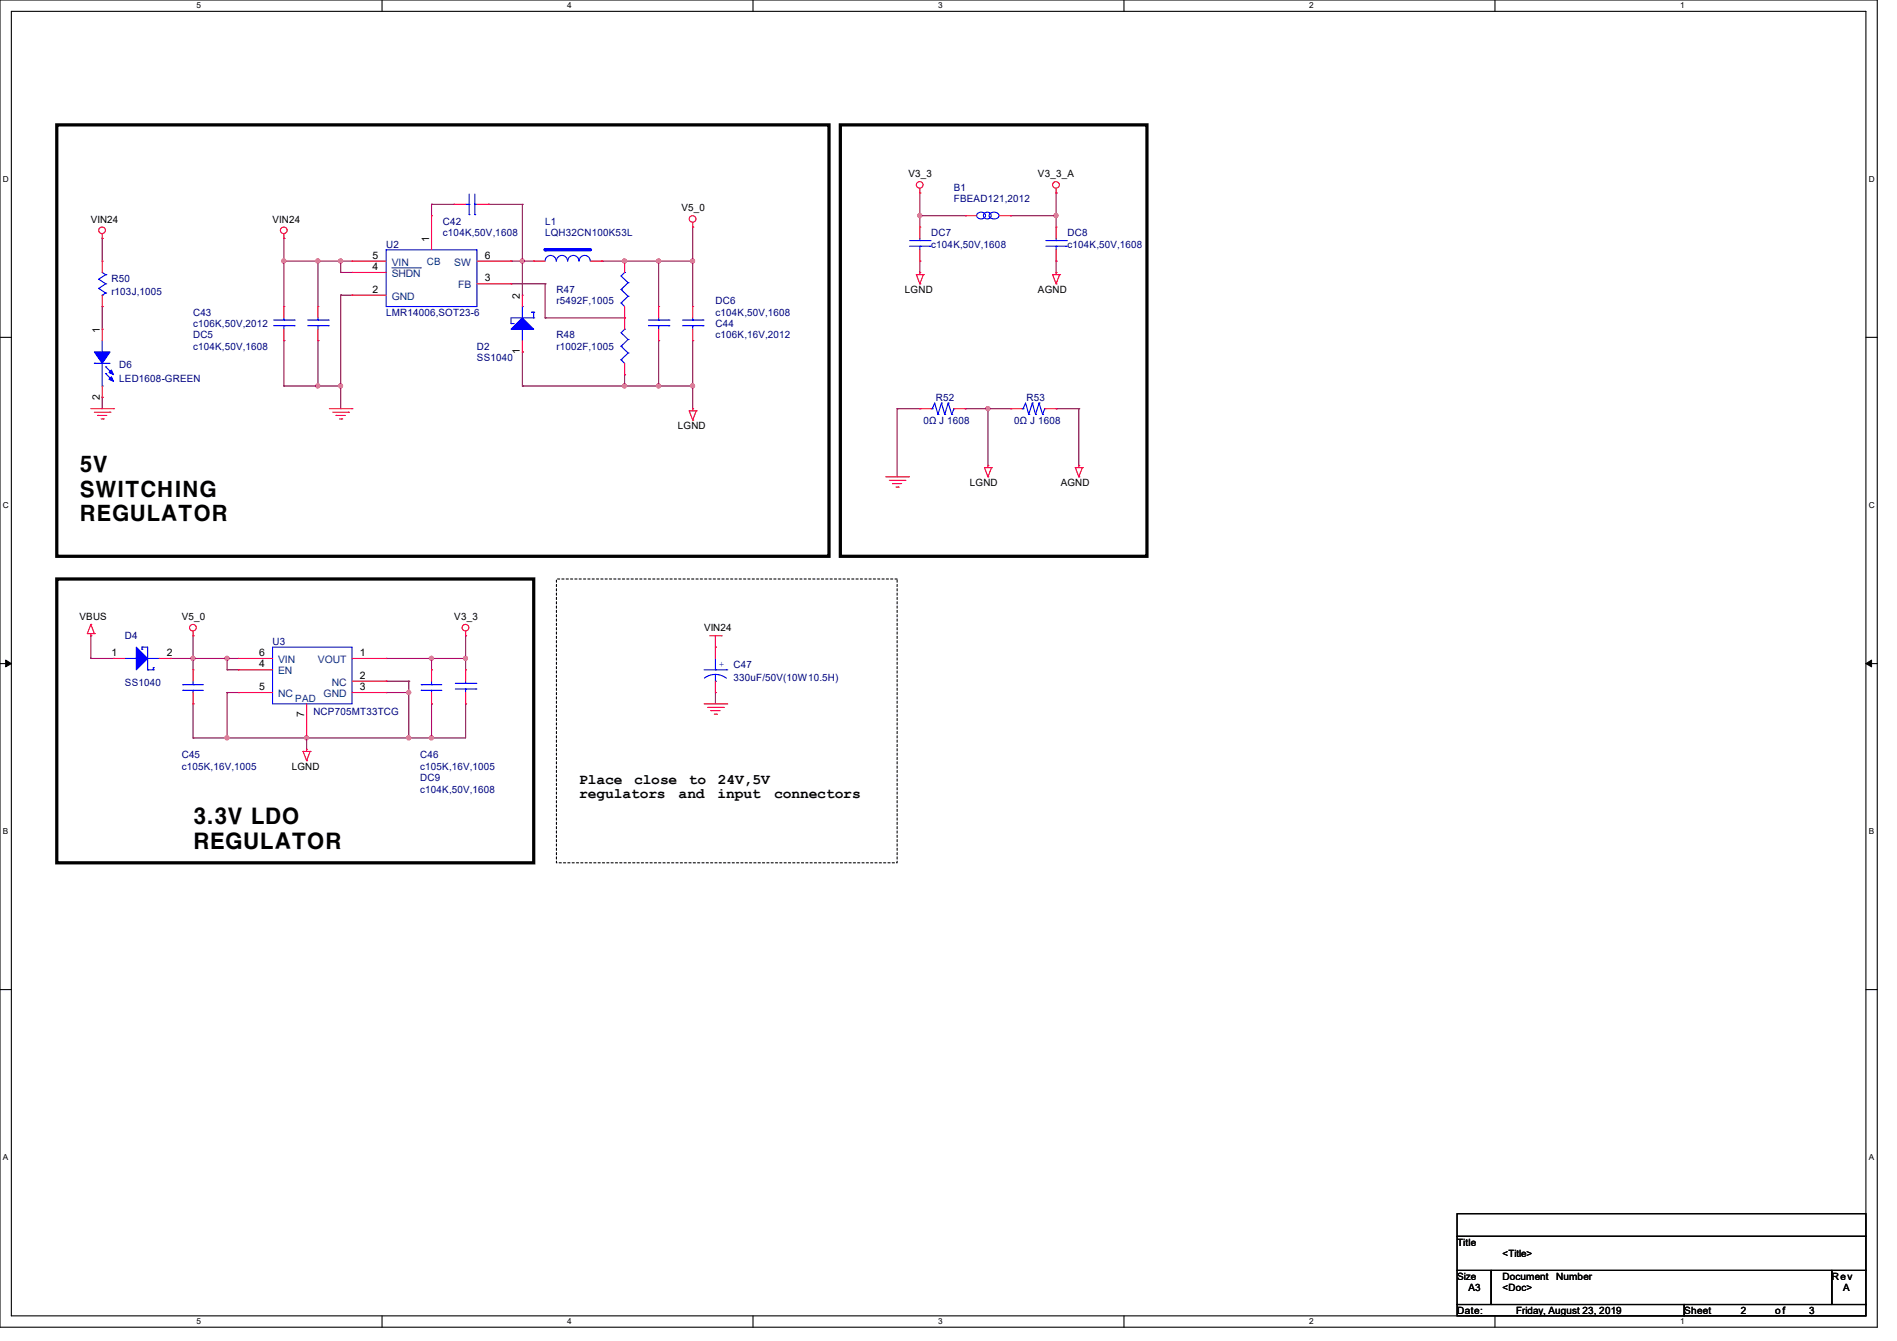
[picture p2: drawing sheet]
<svg xmlns="http://www.w3.org/2000/svg" width="297mm" height="210mm" viewBox="0 0 297 210" stroke-linecap="round" stroke-linejoin="round" font-family="sans-serif">
<path d="M0 0h293.9v207.9h-293.9zM1.8 1.8h290.3v204.3h-290.3z" fill="none" stroke="#000" stroke-width=".17"/>
<g fill="#fff">
<path d="M30.8 .2h.7v1.4h-.7z"/>
<path d="M30.8 206.2h.7v1.4h-.7z"/>
</g>
<path d="M59.8 0v1.8M59.8 206.1v1.8" fill="none" stroke="#000" stroke-width=".17"/>
<g fill="#fff">
<path d="M88.8 .2h.7v1.4h-.7z"/>
<path d="M88.8 206.2h.7v1.4h-.7z"/>
</g>
<path d="M117.9 0v1.8M117.9 206.1v1.8" fill="none" stroke="#000" stroke-width=".17"/>
<g fill="#fff">
<path d="M146.9 .2h.7v1.4h-.7z"/>
<path d="M146.9 206.2h.7v1.4h-.7z"/>
</g>
<path d="M176 0v1.8M176 206.1v1.8" fill="none" stroke="#000" stroke-width=".17"/>
<g fill="#fff">
<path d="M205 .2h.7v1.4h-.7z"/>
<path d="M205 206.2h.7v1.4h-.7z"/>
</g>
<path d="M234.1 0v1.8M234.1 206.1v1.8" fill="none" stroke="#000" stroke-width=".17"/>
<g fill="#fff">
<path d="M263.1 .2h.6v1.4h-.6z"/>
<path d="M263.1 206.2h.6v1.4h-.6z"/>
<path d="M.5 27.3h.9v1.4h-.9z"/>
<path d="M292.6 27.3h.9v1.4h-.9z"/>
<path d="M.5 78.4h.9v1.4h-.9z"/>
<path d="M292.6 78.4h.9v1.4h-.9z"/>
</g>
<path d="M0 52.8h1.8M292.1 52.8h1.8" fill="none" stroke="#000" stroke-width=".17"/>
<g fill="#fff">
<path d="M.5 129.5h.8v1.4h-.8z"/>
<path d="M292.6 129.5h.8v1.4h-.8z"/>
</g>
<path d="M0 103.9h1.8M292.1 103.9h1.8" fill="none" stroke="#000" stroke-width=".17"/>
<path d="M.9 103.4l.9 .5-.9 .5zM292.1 103.9l.9-.5v1z" fill="#000" stroke="#000" stroke-width=".16"/>
<g fill="#fff">
<path d="M.5 180.5h.8v1.4h-.8z"/>
<path d="M292.6 180.5h.8v1.4h-.8z"/>
</g>
<path d="M0 155h1.8M292.1 155h1.8M228.1 190.1h64v3.5h-64zM228.1 193.6h64v5.4h-64zM228.1 199h5.4v5.3h-5.4zM233.5 199h53.3v5.3h-53.3zM286.8 199h5.3v5.3h-5.3zM228.1 204.3h35.6v1.8h-35.6zM263.7 204.3h28.4v1.8h-28.4z" fill="none" stroke="#000" stroke-width=".17"/>
<path d="M8.9 19.6h120.9v67.5h-120.9zM131.6 19.6h48v67.5h-48zM8.9 90.7h74.7v44.4h-74.7z" fill="none" stroke="#000" stroke-width=".51"/>
<path d="M87.1 90.7h53.4v44.4h-53.4z" fill="none" stroke="#000" stroke-width=".17" stroke-dasharray=".3"/>
<g fill="none" stroke="#800040" stroke-width=".17">
<path d="M16 37.3h.1M16 37.3v3.6M44.4 37.3h.1M44.4 37.3v10.7M67.6 32h.1M67.6 32v1.8M67.6 32h3.5M76.5 32h.1M76.5 32h5.3M81.8 32h.1M81.8 32v14.2M108.5 35.6h.1"/>
<path d="M108.5 35.6v12.4M144 30.2h.1M144 33.8h.1M144 30.2v5.4M144 33.8h7.1M158.2 33.8h.1M158.2 33.8h7.2M165.4 30.2h.1M165.4 33.8h.1M165.4 30.2v5.4M16 48h.1M16 48v3.6"/>
<path d="M44.4 40.9h.1M44.4 53.3h.1M44.4 53.3v7.2M44.4 40.9h10.7M49.8 40.9h.1M49.8 53.3h.1M49.8 40.9v7.1M49.8 53.3v7.2M53.3 40.9h.1M53.3 42.7h.1M53.3 46.2h.1M53.3 40.9v1.8"/>
<path d="M53.3 46.2v17.8M53.3 42.7h1.8M53.3 46.2h1.8M80 40.9h.1M80 44.4h.1M80 40.9h3.6M80 44.4h5.3M81.8 40.9h.1M81.8 55.1h.1M81.8 55.1v5.4M85.3 44.4h.1M85.3 49.8h.1"/>
<path d="M85.3 44.4v5.4M85.3 49.8h12.5M94.2 40.9h.1M94.2 40.9h14.3M97.8 40.9h.1M97.8 58.7h.1M97.8 58.7v1.8M103.1 40.9h.1M103.1 53.3h.1M103.1 40.9v7.1M103.1 53.3v7.2M108.5 40.9h.1"/>
<path d="M108.5 53.3h.1M108.5 53.3v10.7M144 40.9h.1M144 40.9v1.8M165.4 40.9h.1M165.4 40.9v1.8M16 62.2h.1M16 62.2v1.8M44.4 60.5h.1M44.4 60.5h8.9M49.8 60.5h.1M53.3 60.5h.1"/>
<path d="M81.8 60.5h.1M81.8 60.5h26.7M97.8 60.5h.1M103.1 60.5h.1M108.5 60.5h.1M140.5 64h.1M140.5 64h3.5M140.5 64v10.7M151.1 64h.1M151.1 64h7.1M154.7 64h.1M154.7 64v8.9"/>
<path d="M165.4 64h.1M165.4 64h3.5M168.9 64h.1M168.9 64v8.9M14.2 99.6h.1M14.2 99.6v3.5M30.2 99.6h.1M30.2 99.6v5.3M72.9 99.6h.1M72.9 99.6v5.3M14.2 103.1h.1M14.2 103.1h3.6"/>
<path d="M26.7 103.1h.1M26.7 103.1h10.6M30.2 103.1h.1M30.2 110.2h.1M30.2 115.6h.1M30.2 110.2v5.4M35.6 103.1h.1M35.6 104.9h.1M35.6 108.5h.1M35.6 115.6h.1M35.6 103.1v1.8M35.6 108.5v7.1"/>
<path d="M35.6 104.9h1.7M35.6 108.5h1.7M48 115.6h.1M48 115.6v1.7M60.5 103.1h.1M60.5 106.7h.1M60.5 108.5h.1M60.5 103.1h12.4M60.5 106.7h3.5M60.5 108.5h3.5M64 106.7h.1M64 108.5h.1"/>
<path d="M64 115.6h.1M64 106.7v8.9M67.6 103.1h.1M67.6 110.2h.1M67.6 115.6h.1M67.6 103.1v1.8M67.6 110.2v5.4M72.9 103.1h.1M72.9 110.2h.1M72.9 110.2v5.4h-42.7M112 108.5h.1M112 108.5v1.7"/>
</g>
<g fill="#f0f" stroke="#f0f" stroke-width=".17">
<circle cx="30.2" cy="103.1" r=".32"/>
<circle cx="35.5" cy="103.1" r=".32"/>
<circle cx="67.5" cy="103.1" r=".32"/>
<circle cx="72.9" cy="103.1" r=".32"/>
<circle cx="64" cy="108.4" r=".32"/>
<circle cx="48" cy="115.5" r=".32"/>
<circle cx="35.5" cy="115.5" r=".32"/>
<circle cx="64" cy="115.5" r=".32"/>
<circle cx="67.5" cy="115.5" r=".32"/>
<circle cx="81.8" cy="40.9" r=".32"/>
<circle cx="44.4" cy="40.9" r=".32"/>
<circle cx="108.4" cy="40.9" r=".32"/>
<circle cx="49.8" cy="40.9" r=".32"/>
<circle cx="53.3" cy="40.9" r=".32"/>
<circle cx="97.8" cy="40.9" r=".32"/>
<circle cx="103.1" cy="40.9" r=".32"/>
<circle cx="53.3" cy="60.4" r=".32"/>
<circle cx="49.8" cy="60.4" r=".32"/>
<circle cx="103.1" cy="60.4" r=".32"/>
<circle cx="108.4" cy="60.4" r=".32"/>
<circle cx="97.8" cy="60.4" r=".32"/>
<circle cx="144" cy="33.8" r=".32"/>
<circle cx="165.3" cy="33.8" r=".32"/>
<circle cx="154.7" cy="64" r=".32"/>
</g>
<g fill="none" stroke="#f00" stroke-width=".17">
<path d="M16 37.3h.1M16 36.6v.7M44.4 37.3h.1M44.4 36.6v.7M71.1 32h.1M71.1 32h1.8M74.7 32h1.8M76.5 32h.1M108.5 35.6h.1M108.5 34.8v.8M144 30.2h.1M144 29.5v.7"/>
<path d="M151.1 33.8h.1M151.1 33.8h1.8M156.5 33.8h1.7M158.2 33.8h.1M165.4 30.2h.1M165.4 35.6h.1M165.4 29.5v.7M165.4 35.6v1.7M165.4 39.1v1.8M16 40.9h.1M16 48h.1M16 40.9v1.8"/>
<path d="M16 46.2v1.8M44.4 48h.1M44.4 53.3h.1M44.4 48v1.8M44.4 51.6v1.7M81.8 55.1h.1M81.8 46.2h.1M81.8 46.2v1.8M81.8 53.3v1.8M108.5 48h.1M108.5 53.3h.1M108.5 48v1.8"/>
<path d="M108.5 51.6v1.7M143.5 43h.1M143.5 43h1.1M143.5 43l.5 1.4M144 42.7h.1M144 44.4h.1M144 42.7v.3M144.6 43h.1M144.6 43l-.6 1.4M164.8 43h.1M164.8 43h1.1M164.8 43l.6 1.4"/>
<path d="M165.4 42.7h.1M165.4 44.4h.1M165.4 40.9h.1M165.4 42.7v.3M165.9 43h.1M165.9 43l-.5 1.4M14.2 64h3.6M14.8 64.6h2.4M15.3 65.1h.1M15.3 65.1h1.4M15.8 65.6h.4M16.2 65.6h.1"/>
<path d="M17.2 64.6h.1M17.8 64h.1M51.6 64h3.5M52.1 64.6h2.5M52.6 65.1h.1M52.6 65.1h1.5M53.2 65.6h.3M53.5 65.6h.1M54.6 64.6h.1M55.1 64h.1M107.9 64.3h.1M107.9 64.3h1.1"/>
<path d="M107.9 64.3l.6 1.5M108.5 64h.1M108.5 65.8h.1M108.5 64v.3M109 64.3h.1M109 64.3l-.5 1.5M138.7 74.7h3.5M139.2 75.2h2.5M139.7 75.7h.1M139.7 75.7h1.5M140.3 76.3h.3M140.6 76.3h.1"/>
<path d="M141.7 75.2h.1M142.2 74.7h.1M144 64h.1M144 64h1.8M149.4 64h1.7M151.1 64h.1M154.1 73.2h.1M154.1 73.2h1.1M154.1 73.2l.6 1.5M154.7 72.9h.1M154.7 74.7h.1M154.7 72.9v.3"/>
<path d="M155.2 73.2h.1M155.2 73.2l-.5 1.5M168.4 73.2h.1M168.4 73.2h1.1M168.4 73.2l.5 1.5M168.9 72.9h.1M168.9 74.7h.1M168.9 72.9v.3M169.5 73.2h.1M169.5 73.2l-.6 1.5M13.7 99.2h.1M13.7 99.2h1.1"/>
<path d="M14.2 99.6h.1M14.2 97.8h.1M14.2 99.2v.4M14.2 97.8l-.5 1.4M14.2 97.8l.6 1.4M14.8 99.2h.1M30.2 99.6h.1M30.2 98.8v.8M72.9 99.6h.1M72.9 98.8v.8M111.1 99.6h1.8M112 99.6v3.5"/>
<path d="M112.9 99.6h.1M30.2 110.2h.1M30.2 104.9h.1M30.2 104.9v1.8M30.2 108.5v1.7M47.5 117.7h.1M47.5 117.7h1.1M47.5 117.7l.5 1.4M48 117.3h.1M48 119.1h.1M48 117.3v.4M48.6 117.7h.1"/>
<path d="M48.6 117.7l-.6 1.4M67.6 110.2h.1M67.6 104.9h.1M67.6 104.9v1.8M67.6 108.5v1.7M110.2 110.2h3.6M110.8 110.8h2.4M111.3 111.3h.1M111.3 111.3h1.4M111.8 111.8h.4M112 101.3h.1M112 108.5h.1"/>
<path d="M112 106.7v1.8M112.2 111.8h.1M113.2 110.8h.1M113.8 110.2h.1"/>
<circle cx="16" cy="36.1" r=".52"/>
<circle cx="44.4" cy="36.1" r=".52"/>
<circle cx="108.4" cy="34.3" r=".52"/>
<circle cx="144" cy="29" r=".52"/>
<circle cx="165.3" cy="29" r=".52"/>
<circle cx="30.2" cy="98.3" r=".52"/>
<circle cx="72.9" cy="98.3" r=".52"/>
</g>
<g fill="none" stroke="#00f" stroke-width=".17">
<path d="M72.9 32h.5M73.4 33.6h.1M73.4 32h.1M73.4 30.4v3.2M74.3 32h.1M74.3 33.6h.1M74.3 32h.4M74.3 30.4v3.2M153.1 33.4a.68 .68 0 0 1 .8-.1 .68 .68 0 0 1 .4 .7 .69 .69 0 0 1-.9 .3 .69 .69 0 0 1-.4-.7zM155.1 33.4a.87 .87 0 0 1 1.3 .4 .84 .84 0 0 1-.8 .5 .84 .84 0 0 1-.7-.5zM163.7 38.6h3.3M163.7 37.7h3.3"/>
<path d="M165.4 37.7h.1M165.4 38.6h.1M165.4 37.3v.4M165.4 38.6v.5M167 38.6h.1M167 37.7h.1M15.5 45.2h.1M15.5 45.2l1.1 .7M16 46.2h.1M16 42.7l.6 .3M16.6 43h.1M16.6 44.4h.1"/>
<path d="M16.6 45.9h.1M16.6 43l-1.1 .7 1.1 .7M16.6 44.4l-1.1 .8M16.6 45.9l-.6 .3M42.8 51h3.3M42.8 50.1h3.3M44.4 50.1h.1M44.4 51h.1M44.4 49.8v.3M44.4 51v.6M46.1 51h.1M46.1 50.1h.1"/>
<path d="M80 50.7h.1M80 50.7h.3M80.3 50.7h.1M81.8 51.6h.1M81.8 48h.1M81.8 48v1.8M81.8 51.6v1.7M83.2 48.9h.1M83.2 48.9h.4M83.6 49.8h.1M83.6 48.9h.1M83.6 49.8h-3.6v.9"/>
<path d="M83.6 48.9v.9M85.3 40.9a.87 .87 0 0 1 .9-.9 .87 .87 0 0 1 .9 .9M87.1 40.9a.87 .87 0 0 1 .9-.9 .87 .87 0 0 1 .9 .9M88.9 40.9a.87 .87 0 0 1 .9-.9 .87 .87 0 0 1 .8 .9M90.7 40.9a.87 .87 0 0 1 .8-.9 .87 .87 0 0 1 .9 .9M106.8 51h3.3M106.8 50.1h3.3M108.5 50.1h.1M108.5 51h.1M108.5 49.8v.3M108.5 51v.6M110.1 51h.1"/>
<path d="M110.1 50.1h.1M145.8 64h.1M145.8 64h.2M146 64h.1M146 64l.3-.9 .6 1.8M146.9 64.9h.1M147.4 63.1h.1M147.4 63.1l-.5 1.8M147.4 63.1l.5 1.8M147.9 64.9h.1M148.5 63.1h.1M148.5 63.1l-.6 1.8"/>
<path d="M148.5 63.1l.5 1.8M149 64.9h.1M149.4 64h.1M149.4 64l-.4 .9M28.6 107.2h.1M28.6 108.1h.1M28.6 107.2h3.2M28.6 108.1h3.2M30.2 108.1h.1M30.2 107.2h.1M30.2 106.7v.5M30.2 108.1v.4"/>
<path d="M66 107.2h.1M66 108.1h.1M66 107.2h3.2M66 108.1h3.2M67.6 108.1h.1M67.6 107.2h.1M67.6 106.7v.5M67.6 108.1v.4M110.2 104.9h3.6M112 106.7h.1M112 104.9h.1M112 105.6l1.1 .2 .6 .4"/>
<path d="M112 105.6l-.7 .1-1 .5M112 103.1v1.8M112 105.6v1.1M113.8 104.9h.1"/>
<circle cx="154.6" cy="33.8" r=".58"/>
</g>
<path d="M81.8 49.8l1.8 1.8h-3.6z" fill="#00f" stroke="#00f" stroke-width=".17"/>
<path d="M85.3 39.1h7.2" fill="none" stroke="#00f" stroke-width=".51"/>
<circle cx="85.3" cy="39.1" r=".25" fill="#00f"/>
<g fill="none" stroke="#f00" stroke-width=".17">
<path d="M67.6 33.8h.1M67.6 33.8v5.3M144 35.6h.1M144 35.6v1.7M144 39.1v1.8M16 51.6h.1M16 51.6v1.7M49.8 48h.1M49.8 53.3h.1M49.8 48v1.8M49.8 51.6v1.7M55.1 40.9h.1"/>
<path d="M55.1 42.7h.1M55.1 46.2h.1M55.1 40.9h5.4M55.1 42.7h5.4M55.1 46.2h5.4M74.7 40.9h5.3M74.7 44.4h5.3M80 40.9h.1M80 44.4h.1M83.6 40.9h.1M83.6 40.9h1.7M92.5 40.9h1.7"/>
<path d="M94.2 40.9h.1M97.8 49.8h.1M97.8 40.9h.1M97.8 58.7h.1M97.8 40.9v1.8M97.8 48v3.6M97.8 56.9v1.8M103.1 48h.1M103.1 53.3h.1M103.1 48v1.8M103.1 51.6v1.7M144 40.9h.1"/>
<path d="M16 62.2h.1M16 60.5v1.7M158.2 64h.1M158.2 64h1.8M163.6 64h1.8M165.4 64h.1M17.8 103.1h.1M17.8 103.1h1.8M24.9 103.1h1.8M26.7 103.1h.1M37.3 103.1h.1M37.3 104.9h.1"/>
<path d="M37.3 108.5h.1M37.3 103.1h5.4M37.3 104.9h5.4M37.3 108.5h5.4M48 115.6h.1M48 110.2v5.4M55.1 103.1h5.4M55.1 108.5h5.4M55.1 106.7h5.4M60.5 103.1h.1M60.5 108.5h.1M60.5 106.7h.1"/>
<path d="M72.9 104.9h.1M72.9 110.2h.1M72.9 104.9v1.8M72.9 108.5v1.7"/>
</g>
<g fill="none" stroke="#00f" stroke-width=".17">
<path d="M60.5 39.1h14.2v8.9h-14.2zM142.4 38.6h3.2M142.4 37.7h3.2M144 37.7h.1M144 38.6h.1M144 37.3v.4M144 38.6v.5M145.6 38.6h.1M145.6 37.7h.1M14.8 56.9h.1M14.8 56.9h2.4M16 55.1h.1"/>
<path d="M16 53.3v1.8M16 56.9v3.6M16.6 57.4h.1M16.6 58.5h.1M16.6 57.4l1 1.1M16.6 58.5l1 1.1M48.2 51h3.2M48.2 50.1h3.2M49.8 50.1h.1M49.8 51h.1M49.8 49.8v.3M49.8 51v.6"/>
<path d="M51.4 51h.1M51.4 50.1h.1M97.2 47.5h.1M97.2 45.3h.1M97.2 56.3h.1M97.2 54.2h.1M97.2 47.5l.6 .5M97.2 45.3l1.1 1.1M97.2 56.3l.6 .6M97.2 54.2l1.1 1.1M97.8 42.7h.1M97.8 51.6h.1"/>
<path d="M97.8 42.7l-.6 .5 1.1 1.1M97.8 51.6l-.6 .5 1.1 1.1M98.3 46.4h.1M98.3 44.3h.1M98.3 55.3h.1M98.3 53.2h.1M98.3 46.4l-1.1 1.1M98.3 44.3l-1.1 1M98.3 55.3l-1.1 1M98.3 53.2l-1.1 1M101.5 51h3.2M101.5 50.1h3.2"/>
<path d="M103.1 50.1h.1M103.1 51h.1M103.1 49.8v.3M103.1 51v.6M104.7 51h.1M104.7 50.1h.1M16 60.5h.1M160 64h.1M160 64h.2M160.2 64h.1M160.2 64l.4-.9 .5 1.8M161.1 64.9h.1"/>
<path d="M161.6 63.1h.1M161.6 63.1l-.5 1.8M161.6 63.1l.5 1.8M162.1 64.9h.1M162.7 63.1h.1M162.7 63.1l-.6 1.8M162.7 63.1l.5 1.8M163.2 64.9h.1M163.6 64h.1M163.6 64l-.4 .9M19.6 103.1h1.7M21.3 103.1h.1"/>
<path d="M22.2 101.3h.1M22.2 101.7h.1M22.2 101.3h.9v3.6M22.2 101.3v.4M23.1 104.9h.1M23.1 103.1h1.8M23.1 104.9h.9M24 104.9h.1M24 104.6h.1M24 104.6v.3M24.9 103.1h.1M42.7 101.3h12.4v8.9h-12.4z"/>
<path d="M71.3 107.9h3.2M71.3 107h3.2M72.9 107h.1M72.9 107.9h.1M72.9 106.7v.3M72.9 107.9v.6M74.5 107.9h.1M74.5 107h.1"/>
</g>
<path d="M61.3 42h4.5M65.8 42h.1" fill="none" stroke="#004080" stroke-width=".16"/>
<g fill="#00f" stroke="#00f" stroke-width=".17">
<path d="M21.3 101.3l1.8 1.8-1.8 1.8z"/>
<path d="M14.8 55.1h2.4l-1.2 1.8z" fill-rule="evenodd"/>
<path d="M17.4 59l.4 .7-.7-.3z" fill-rule="evenodd"/>
<path d="M17.4 58l.4 .7-.7-.4z" fill-rule="evenodd"/>
</g>
<g fill="#f0f" stroke="#f0f" stroke-width=".17">
<circle cx="30.2" cy="103.1" r=".32"/>
<circle cx="35.5" cy="103.1" r=".32"/>
<circle cx="67.5" cy="103.1" r=".32"/>
<circle cx="72.9" cy="103.1" r=".32"/>
<circle cx="64" cy="108.4" r=".32"/>
<circle cx="48" cy="115.5" r=".32"/>
<circle cx="35.5" cy="115.5" r=".32"/>
<circle cx="64" cy="115.5" r=".32"/>
<circle cx="67.5" cy="115.5" r=".32"/>
<circle cx="81.8" cy="40.9" r=".32"/>
<circle cx="44.4" cy="40.9" r=".32"/>
<circle cx="108.4" cy="40.9" r=".32"/>
<circle cx="49.8" cy="40.9" r=".32"/>
<circle cx="53.3" cy="40.9" r=".32"/>
<circle cx="97.8" cy="40.9" r=".32"/>
<circle cx="103.1" cy="40.9" r=".32"/>
<circle cx="53.3" cy="60.4" r=".32"/>
<circle cx="49.8" cy="60.4" r=".32"/>
<circle cx="103.1" cy="60.4" r=".32"/>
<circle cx="108.4" cy="60.4" r=".32"/>
<circle cx="97.8" cy="60.4" r=".32"/>
<circle cx="144" cy="33.8" r=".32"/>
<circle cx="165.3" cy="33.8" r=".32"/>
<circle cx="154.7" cy="64" r=".32"/>
</g>
<g font-size="3.3">
<text x="12.4" y="74">5V</text>
<text x="12.4" y="77.8">SWITCHING</text>
<text x="12.4" y="81.6">REGULATOR</text>
<text x="30.2" y="129.1">3.3V LDO</text>
<text x="30.2" y="133">REGULATOR</text>
</g>
<g font-size="2.3">
<text x="90.7" y="122.8">Place</text>
<text x="90.7" y="125.1">regulators</text>
<text x="99.3" y="122.8">close</text>
<text x="106.2" y="125.1">and</text>
<text x="107.9" y="122.8">to</text>
<text x="112.3" y="125.1">input</text>
<text x="112.4" y="122.8">24V,5V</text>
<text x="121.2" y="125.1">connectors</text>
</g>
<g font-size="1.6">
<text x="142.2" y="27.8">V3_3</text>
<text x="162.5" y="27.8">V3_3_A</text>
<text x="14.2" y="34.9">VIN24</text>
<text x="42.7" y="34.9">VIN24</text>
<text x="106.7" y="33.1">V5_0</text>
<text x="58.3" y="40.5">5</text>
<text x="67.2" y="37.9" transform="rotate(-90 67.2 37.9)">1</text>
<text x="75.9" y="40.5">6</text>
<text x="58.3" y="42.3">4</text>
<text x="58.3" y="45.8">2</text>
<text x="75.9" y="44.1">3</text>
<text x="81.4" y="46.8" transform="rotate(-90 81.4 46.8)">2</text>
<text x="141.7" y="45.9">LGND</text>
<text x="162.5" y="45.9">AGND</text>
<text x="15.6" y="52.1" transform="rotate(-90 15.6 52.1)">1</text>
<text x="81.4" y="55.5" transform="rotate(-90 81.4 55.5)">1</text>
<text x="15.6" y="62.6" transform="rotate(-90 15.6 62.6)">2</text>
<text x="106.1" y="67.2">LGND</text>
<text x="151.8" y="76.1">LGND</text>
<text x="166.1" y="76.1">AGND</text>
<text x="12.4" y="97.1">VBUS</text>
<text x="28.4" y="97.1">V5_0</text>
<text x="71.1" y="97.1">V3_3</text>
<text x="110.2" y="98.9">VIN24</text>
<text x="17.4" y="102.7">1</text>
<text x="26.1" y="102.7">2</text>
<text x="40.6" y="102.7">6</text>
<text x="40.6" y="104.5">4</text>
<text x="56.3" y="102.7">1</text>
<text x="56.3" y="106.3">2</text>
<text x="40.6" y="108.1">5</text>
<text x="47.6" y="112.4" transform="rotate(-90 47.6 112.4)">7</text>
<text x="56.3" y="108.1">3</text>
<text x="45.7" y="120.6">LGND</text>
<text x="228.1" y="195.1">Title</text>
<text x="235.2" y="196.8">&lt;Title&gt;</text>
<text x="228.1" y="200.4">Size</text>
<text x="229.9" y="202.2">A3</text>
<text x="235.2" y="200.4">Document</text>
<text x="235.2" y="202.2">&lt;Doc&gt;</text>
<text x="243.7" y="200.4">Number</text>
<text x="286.8" y="200.4">Rev</text>
<text x="288.6" y="202.2">A</text>
<text x="228.1" y="205.7">Date:</text>
<text x="237.4" y="205.7">Friday, August 23, 2019</text>
<text x="263.7" y="205.7">Sheet</text>
<text x="272.6" y="205.7">2</text>
<text x="277.9" y="205.7">o f</text>
<text x="283.2" y="205.7">3</text>
</g>
<g font-size="1.6" fill="#000080">
<text x="149.4" y="29.9">B1</text>
<text x="69.3" y="35.2">C42</text>
<text x="85.3" y="35.2">L1</text>
<text x="149.4" y="31.7">FBEAD121,2012</text>
<text x="60.5" y="38.8">U2</text>
<text x="69.3" y="37">c104K,50V,1608</text>
<text x="85.3" y="37">LQH32CN100K53L</text>
<text x="145.8" y="37">DC7</text>
<text x="145.8" y="38.8">c104K,50V,1608</text>
<text x="167.1" y="37">DC8</text>
<text x="167.1" y="38.8">c104K,50V,1608</text>
<text x="17.4" y="44.1">R50</text>
<text x="17.4" y="46.2">r103J,1005</text>
<text x="87.1" y="45.9">R47</text>
<text x="87.1" y="47.7">r5492F,1005</text>
<text x="112" y="47.7">DC6</text>
<text x="30.2" y="49.4">C43</text>
<text x="30.2" y="51.2">c106K,50V,2012</text>
<text x="30.2" y="53">DC5</text>
<text x="60.5" y="49.4">LMR14006,SOT23-6</text>
<text x="87.1" y="53">R48</text>
<text x="112" y="51.2">C44</text>
<text x="112" y="53">c106K,16V,2012</text>
<text x="112" y="49.4">c104K,50V,1608</text>
<text x="18.7" y="57.6">D6</text>
<text x="18.7" y="59.8">LED1608-GREEN</text>
<text x="30.2" y="54.8">c104K,50V,1608</text>
<text x="74.7" y="54.8">D2</text>
<text x="74.7" y="56.6">SS1040</text>
<text x="87.1" y="54.8">r1002F,1005</text>
<text x="146.5" y="62.8">R52</text>
<text x="160.7" y="62.8">R53</text>
<text x="144.6" y="66.3">0Ω J 1608</text>
<text x="158.8" y="66.3">0Ω J 1608</text>
<text x="19.6" y="100.1">D4</text>
<text x="42.7" y="101">U3</text>
<text x="19.6" y="107.4">SS1040</text>
<text x="114.8" y="104.6">C47</text>
<text x="114.8" y="106.7">330uF/50V(10W10.5H)</text>
<text x="49.1" y="112">NCP705MT33TCG</text>
<text x="28.4" y="118.8">C45</text>
<text x="65.8" y="118.8">C46</text>
<text x="28.4" y="120.6">c105K,16V,1005</text>
<text x="65.8" y="120.6">c105K,16V,1005</text>
<text x="65.8" y="122.3">DC9</text>
<text x="65.8" y="124.1">c104K,50V,1608</text>
</g>
<g font-size="1.6" fill="#004080">
<text x="61.3" y="41.6">VIN</text>
<text x="66.8" y="41.4">CB</text>
<text x="71.1" y="41.6">SW</text>
<text x="61.3" y="43.4">SHDN</text>
<text x="61.3" y="46.9">GND</text>
<text x="71.8" y="45.2">FB</text>
<text x="43.6" y="103.8">VIN</text>
<text x="43.6" y="105.6">EN</text>
<text x="49.8" y="103.8">VOUT</text>
<text x="51.9" y="107.4">NC</text>
<text x="43.6" y="109.2">NC</text>
<text x="46.2" y="109.9">PAD</text>
<text x="50.7" y="109.2">GND</text>
</g>
<text font-size="1.5" fill="#00f" x="112.6" y="104.5">+</text>
<g font-size="1.3">
<text x="30.8" y="1.3">5</text>
<text x="88.8" y="1.3">4</text>
<text x="146.9" y="1.3">3</text>
<text x="205" y="1.3">2</text>
<text x="263.1" y="1.3">1</text>
<text x=".5" y="28.4">D</text>
<text x="292.6" y="28.4">D</text>
<text x=".5" y="79.5">C</text>
<text x="292.6" y="79.5">C</text>
<text x=".5" y="130.6">B</text>
<text x="292.6" y="130.6">B</text>
<text x=".5" y="181.7">A</text>
<text x="292.6" y="181.7">A</text>
<text x="30.8" y="207.4">5</text>
<text x="88.8" y="207.4">4</text>
<text x="146.9" y="207.4">3</text>
<text x="205" y="207.4">2</text>
<text x="263.1" y="207.4">1</text>
</g>
</svg>
